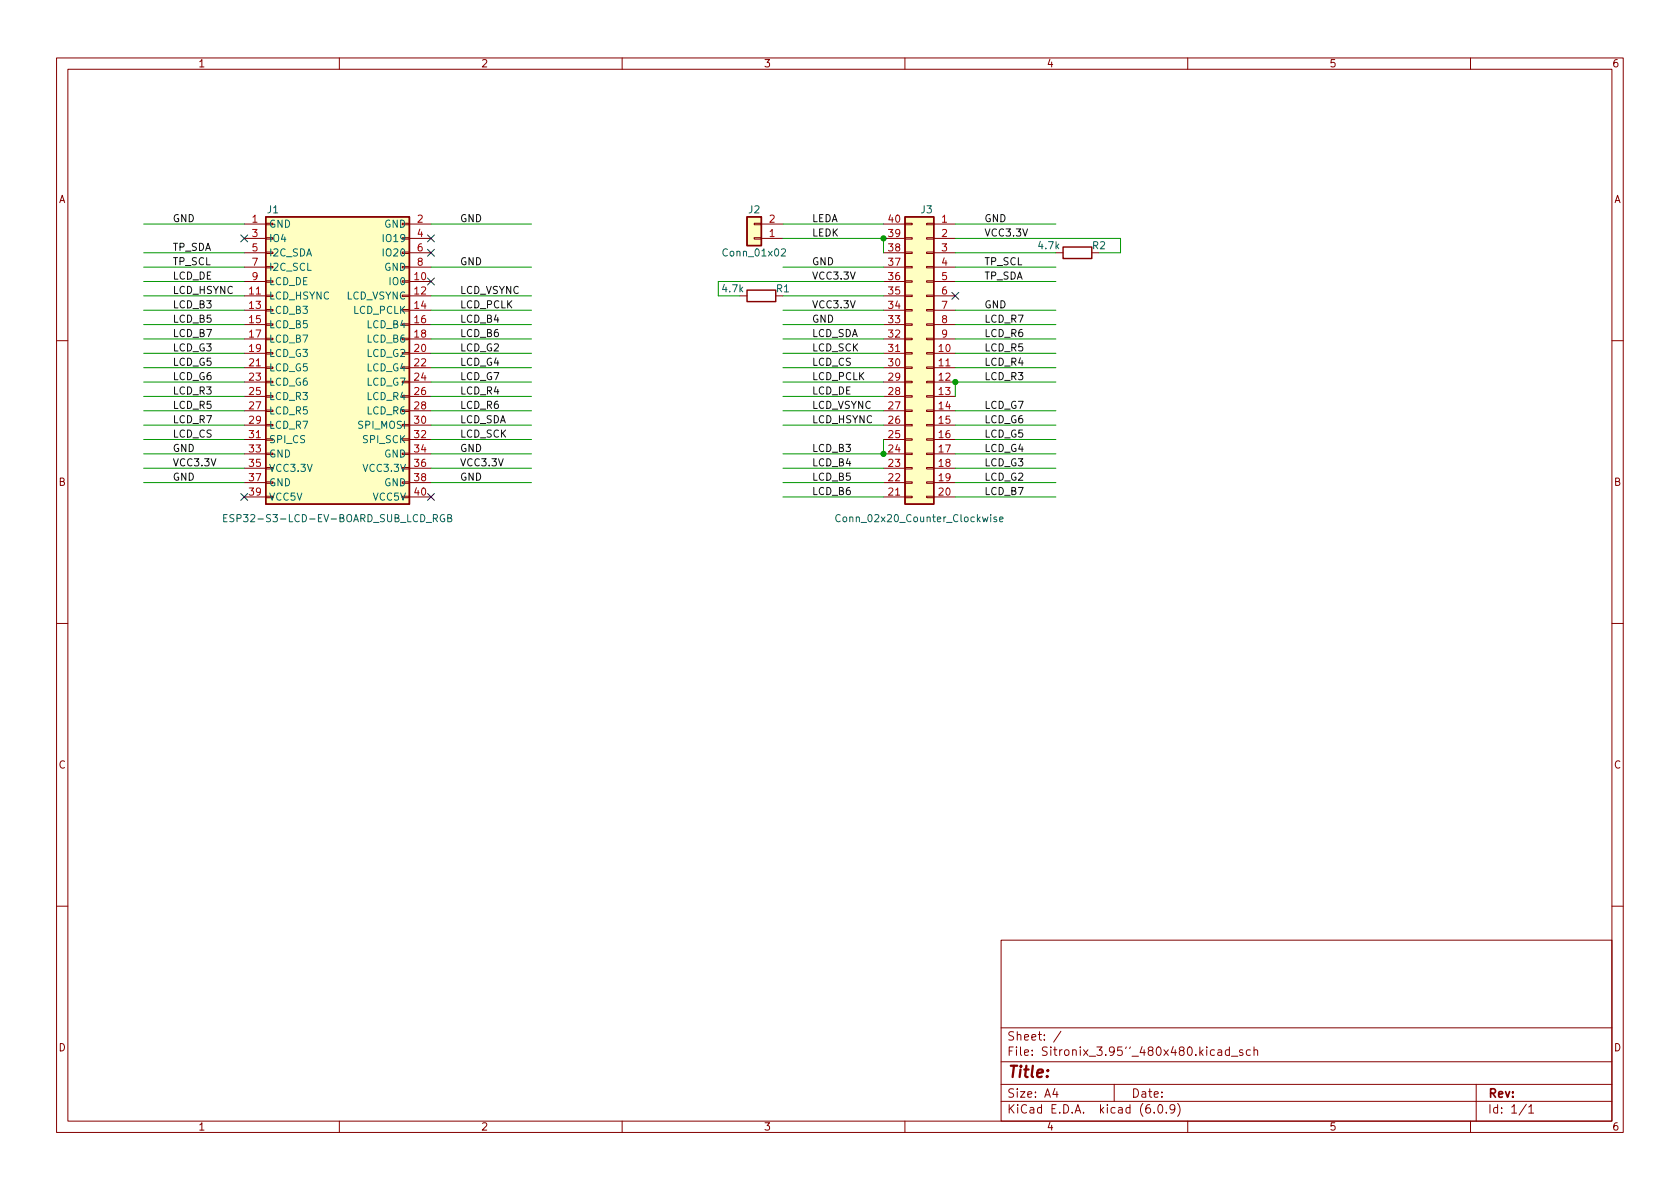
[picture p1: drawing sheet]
<svg xmlns="http://www.w3.org/2000/svg" width="297mm" height="210mm" viewBox="0 0 297 210" stroke-linecap="round" stroke-linejoin="round" font-family="sans-serif">
<g fill="none" stroke="#840000" stroke-width=".18">
<path d="M10 10.2h277v190.1h-277zM12 12.2h273v186.1h-273zM60 10.2v2M110 10.2v2M160 10.2v2M210 10.2v2M260 10.2v2M43.2 39.6h3.8M72.4 39.6h3.8M133.3 39.5h1.3v.2h-1.3zM134.6 39.6h3.8M156.2 39.6h3.8"/>
<path d="M160 39.5h1.3v.2h-1.3zM163.8 39.5h1.3v.2h-1.3zM165.1 39.6h3.8M43.2 44.7h3.8M43.2 49.8h3.8M43.2 52.3h3.8M43.2 54.9h3.8M43.2 57.4h3.8M43.2 59.9h3.8M43.2 42.2h3.8M43.2 47.2h3.8M47 59.8h1.3v.3h-1.3z"/>
<path d="M47 57.3h1.3v.2h-1.3zM47 54.7h1.3v.3h-1.3zM47 52.2h1.3v.2h-1.3zM47 49.7h1.3v.2h-1.3zM47 47.1h1.3v.3h-1.3zM47 44.6h1.3v.2h-1.3zM47 42h1.3v.3h-1.3zM71.1 59.8h1.3v.3h-1.3zM71.1 57.3h1.3v.2h-1.3zM71.1 54.7h1.3v.3h-1.3zM71.1 52.2h1.3v.2h-1.3zM72.4 44.7h3.8"/>
<path d="M72.4 49.8h3.8M72.4 52.3h3.8M72.4 54.9h3.8M72.4 57.4h3.8M72.4 59.9h3.8M72.4 42.2h3.8M72.4 47.2h3.8M130.8 52.3h1.3M133.3 42h1.3v.3h-1.3zM134.6 42.2h3.8M137.2 52.3h1.2M156.2 44.7h3.8"/>
<path d="M156.2 49.8h3.8M156.2 52.3h3.8M156.2 54.9h3.8M156.2 57.4h3.8M156.2 59.9h3.8M156.2 42.2h3.8M156.2 47.2h3.8M160 59.8h1.3v.3h-1.3zM160 57.3h1.3v.2h-1.3zM160 54.7h1.3v.3h-1.3zM160 52.2h1.3v.2h-1.3zM160 49.7h1.3v.2h-1.3z"/>
<path d="M160 47.1h1.3v.3h-1.3zM160 44.6h1.3v.2h-1.3zM160 42h1.3v.3h-1.3zM163.8 59.8h1.3v.3h-1.3zM163.8 57.3h1.3v.2h-1.3zM163.8 54.7h1.3v.3h-1.3zM163.8 52.2h1.3v.2h-1.3zM163.8 49.7h1.3v.2h-1.3zM163.8 47.1h1.3v.3h-1.3zM163.8 44.6h1.3v.2h-1.3zM163.8 42h1.3v.3h-1.3zM165.1 44.7h3.8"/>
<path d="M165.1 49.8h3.8M165.1 52.3h3.8M165.1 54.9h3.8M165.1 57.4h3.8M165.1 59.9h3.8M165.1 42.2h3.8M165.1 47.2h3.8M186.7 44.7h1.3M193 44.7h1.3M10 60.2h2M43.2 62.5h3.8M43.2 65h3.8"/>
<path d="M43.2 67.6h3.8M43.2 70.1h3.8M43.2 72.6h3.8M43.2 75.2h3.8M43.2 77.7h3.8M47 75.1h1.3v.2h-1.3zM47 72.5h1.3v.3h-1.3zM47 70h1.3v.2h-1.3zM47 67.4h1.3v.3h-1.3zM47 64.9h1.3v.2h-1.3zM47 62.4h1.3v.2h-1.3zM71.1 75.1h1.3v.2h-1.3z"/>
<path d="M71.1 72.5h1.3v.3h-1.3zM71.1 70h1.3v.2h-1.3zM71.1 67.4h1.3v.3h-1.3zM71.1 64.9h1.3v.2h-1.3zM71.1 62.4h1.3v.2h-1.3zM72.4 62.5h3.8M72.4 65h3.8M72.4 67.6h3.8M72.4 70.1h3.8M72.4 72.6h3.8M72.4 75.2h3.8M72.4 77.7h3.8"/>
<path d="M156.2 62.5h3.8M156.2 65h3.8M156.2 67.6h3.8M156.2 70.1h3.8M156.2 72.6h3.8M156.2 75.2h3.8M156.2 77.7h3.8M160 77.6h1.3v.2h-1.3zM160 75.1h1.3v.2h-1.3zM160 72.5h1.3v.3h-1.3zM160 70h1.3v.2h-1.3zM160 67.4h1.3v.3h-1.3z"/>
<path d="M160 64.9h1.3v.2h-1.3zM160 62.4h1.3v.2h-1.3zM163.8 77.6h1.3v.2h-1.3zM163.8 75.1h1.3v.2h-1.3zM163.8 72.5h1.3v.3h-1.3zM163.8 70h1.3v.2h-1.3zM163.8 67.4h1.3v.3h-1.3zM163.8 64.9h1.3v.2h-1.3zM163.8 62.4h1.3v.2h-1.3zM165.1 62.5h3.8M165.1 65h3.8M165.1 67.6h3.8"/>
<path d="M165.1 70.1h3.8M165.1 72.6h3.8M165.1 75.2h3.8M165.1 77.7h3.8M285 60.2h2M43.2 80.3h3.8M43.2 82.8h3.8M43.2 85.3h3.8M43.2 87.9h3.8M72.4 80.3h3.8M72.4 82.8h3.8M72.4 85.3h3.8"/>
<path d="M72.4 87.9h3.8M156.2 80.3h3.8M156.2 82.8h3.8M156.2 85.3h3.8M156.2 87.9h3.8M160 87.8h1.3v.2h-1.3zM160 85.2h1.3v.3h-1.3zM160 82.7h1.3v.2h-1.3zM160 80.1h1.3v.3h-1.3zM163.8 87.8h1.3v.2h-1.3zM163.8 85.2h1.3v.3h-1.3zM163.8 82.7h1.3v.2h-1.3z"/>
<path d="M163.8 80.1h1.3v.3h-1.3zM165.1 80.3h3.8M165.1 82.8h3.8M165.1 85.3h3.8M165.1 87.9h3.8M10 110.2h2M285 110.2h2M10 160.2h2M177 166.3h108v32h-108zM285 160.2h2M60 198.3v2M110 198.3v2"/>
<path d="M160 198.3v2M177 194.8h108M177 191.8h108M177 187.8h108M177 181.8h108M186.5 192.5l-.4 1h1M186.9 193v1M187.6 182.4l-1.3 1.9M197 191.8v3M204.1 196.7v.1M204.9 195.4l.2-.1a.81 .81 0 0 1 .6 .7 .81 .81 0 0 1-.3 .8h-.2a.81 .81 0 0 1-.6-.6 .81 .81 0 0 1 .3-.8zM206.2 196.7v.1"/>
<path d="M207.7 196l-.3 .3h-.3l-.2-.3 .1-.6 .4-.1 .2 .2a.99 .99 0 0 1-.3 1.3h-.3M208.2 195.1a1.72 1.72 0 0 1 0 2.3M210 198.3v2M215.4 185.7h.5l.1 .9M216 186l-.5 .1a.29 .29 0 0 0-.2 .2 .29 .29 0 0 0 .2 .3h.5M217.4 185.7l-.5-.1-.3 .3v.4l.2 .3h.6M217.4 185.1v1.5M217.7 186.8h1.2M219.7 185.7l-.3-.1-.3 .2 .1 .3 .5 .1v.4h-.6M221.1 185.7l-.5-.1-.2 .3v.4l.1 .3h.6M221.7 185.8l.2-.2 .4 .1 .1 .9M221.7 185.1v1.5"/>
<path d="M260 198.3v2M261 191.8v6.5M269.9 195.3l-1.3 1.9M270.3 195.8l.4-.5v1.5M270.3 196.8h.9"/>
</g>
<path d="M47 38.3h25.4v50.8h-25.4zM132.1 38.3h2.5v5.1h-2.5zM160 38.3h5.1v50.8h-5.1zM132.1 51.3h5.1v2h-5.1zM188 43.7h5v2h-5z" fill="none" stroke="#840000" stroke-width=".25"/>
<g fill="#ffffc2" stroke="#ffffc2" stroke-width=".18">
<path d="M47 38.3h25.4v50.8h-25.4z"/>
<path d="M160 38.3h5.1v50.8h-5.1z"/>
<path d="M132.1 38.3h2.5v5.1h-2.5z"/>
</g>
<path d="M138.2 44.1l.4-.1 .3 .4-.8 .9h.8M39.6 91.6h.4M40.2 91h-.6v1.3h.6M41.4 91.1l-.5-.1-.2 .1v.4l.5 .2 .2 .3-.3 .3-.5-.1M78.6 91.1a.59 .59 0 0 0-.8 .5 .59 .59 0 0 0 .8 .6v-.5h-.2M79.2 91.6l.5-.1 .1-.1v-.3l-.6-.1v1.3h.4l.2-.2 .1-.3-.3-.2M148.6 91.1a.6 .6 0 0 0-.9 .4 .6 .6 0 0 0 .6 .8l.3-.2M176.2 91.5l-.3-.1-.2 .2 .1 .2 .4 .1v.3h-.5M176.7 91.8l.6-.1v-.2l-.4-.1-.2 .2 .1 .6h.5" fill="none" stroke="#006464" stroke-width=".18"/>
<g fill="none" stroke="#009600" stroke-width=".18">
<path d="M25.4 39.6h17.8M76.2 39.6h17.8M138.4 39.6h17.8M168.9 39.6h17.8M25.4 57.4h17.8M25.4 54.9h17.8M25.4 59.9h17.8M25.4 52.3h17.8M25.4 47.2h17.8M25.4 44.7h17.8M25.4 49.8h17.8M76.2 57.4h17.8"/>
<path d="M76.2 54.9h17.8M76.2 59.9h17.8M76.2 52.3h17.8M76.2 47.2h17.8M138.4 57.4h17.8M138.4 54.9h17.8M138.4 59.9h17.8M138.4 52.3h17.8M138.4 47.2h17.8M138.4 42.2h17.8v2.5M156.2 49.8h-29.2v2.5h3.8M168.9 57.4h17.8"/>
<path d="M168.9 54.9h17.8M168.9 59.9h17.8M168.9 47.2h17.8M168.9 44.7h17.8M168.9 42.2h29.2v2.5h-3.8M168.9 49.8h17.8M25.4 77.7h17.8M25.4 75.2h17.8M25.4 62.5h17.8M25.4 65h17.8M25.4 70.1h17.8M25.4 67.6h17.8"/>
<path d="M25.4 72.6h17.8M76.2 77.7h17.8M76.2 75.2h17.8M76.2 62.5h17.8M76.2 65h17.8M76.2 70.1h17.8M76.2 67.6h17.8M76.2 72.6h17.8M138.4 75.2h17.8M138.4 62.5h17.8M138.4 65h17.8M138.4 70.1h17.8"/>
<path d="M138.4 67.6h17.8M138.4 72.6h17.8M156.2 77.7v2.6h-17.8M168.9 77.7h17.8M168.9 75.2h17.8M168.9 62.5h17.8M168.9 65h17.8M168.9 72.6h17.8M186.7 67.6h-17.8v2.5M25.4 82.8h17.8M25.4 85.3h17.8M25.4 80.3h17.8"/>
<path d="M76.2 82.8h17.8M76.2 85.3h17.8M76.2 80.3h17.8M138.4 82.8h17.8M138.4 85.3h17.8M138.4 87.9h17.8M168.9 82.8h17.8M168.9 85.3h17.8M168.9 80.3h17.8M168.9 87.9h17.8"/>
</g>
<g fill="none" stroke="#000084" stroke-width=".18">
<path d="M42.6 41.5l1.2 1.3M43.8 41.5l-1.2 1.3M75.6 49.2l1.2 1.2M75.6 41.5l1.2 1.3M75.6 44.1l1.2 1.2M76.8 49.2l-1.2 1.2M76.8 41.5l-1.2 1.3M76.8 44.1l-1.2 1.2M168.3 51.7l1.2 1.2M169.5 51.7l-1.2 1.2M42.6 87.3l1.2 1.2M43.8 87.3l-1.2 1.2"/>
<path d="M75.6 87.3l1.2 1.2M76.8 87.3l-1.2 1.2"/>
</g>
<g fill="#009600" stroke="#009600" stroke-width=".18">
<circle cx="156.2" cy="42.2" r=".46"/>
<circle cx="156.2" cy="80.3" r=".46"/>
<circle cx="168.9" cy="67.6" r=".46"/>
</g>
<text font-size="2.8" fill="#840000" x="178" y="190.6">Title:</text>
<g font-size="2.1" fill="#840000">
<text x="178" y="184">Sheet: /</text>
<text x="178" y="186.7">File: Sitronix_3.95''_480x480.kicad_sch</text>
<text x="178" y="196.9">KiCad E.D.A. kicad (6.0.9)</text>
<text x="178" y="194.1">Size: A4</text>
<text x="200" y="194.1">Date:</text>
<text x="263" y="194.1">Rev:</text>
<text x="263" y="196.9">Id: 1/1</text>
</g>
<g font-size="1.8" fill="#840000">
<text x="35" y="11.9">1</text>
<text x="85" y="11.9">2</text>
<text x="135" y="11.9">3</text>
<text x="185" y="11.9">4</text>
<text x="235" y="11.9">5</text>
<text x="285" y="11.9">6</text>
<text x="10.3" y="35.9">A</text>
<text x="285.3" y="35.9">A</text>
<text x="10.3" y="85.9">B</text>
<text x="285.3" y="85.9">B</text>
<text x="10.3" y="135.9">C</text>
<text x="285.3" y="135.9">C</text>
<text x="10.3" y="185.9">D</text>
<text x="285.3" y="185.9">D</text>
<text x="35" y="199.9">1</text>
<text x="85" y="199.9">2</text>
<text x="135" y="199.9">3</text>
<text x="185" y="199.9">4</text>
<text x="235" y="199.9">5</text>
<text x="285" y="199.9">6</text>
</g>
<g font-size="1.8" fill="#0f0f0f">
<text x="30.5" y="39.3">GND</text>
<text x="81.3" y="39.3">GND</text>
<text x="143.5" y="41.8">LEDK</text>
<text x="143.5" y="39.3">LEDA</text>
<text x="174" y="41.8">VCC3.3V</text>
<text x="174" y="39.3">GND</text>
<text x="30.5" y="44.3">TP_SDA</text>
<text x="30.5" y="46.9">TP_SCL</text>
<text x="81.3" y="46.9">GND</text>
<text x="143.5" y="46.9">GND</text>
<text x="174" y="46.9">TP_SCL</text>
<text x="30.5" y="49.4">LCD_DE</text>
<text x="30.5" y="52">LCD_HSYNC</text>
<text x="81.3" y="52">LCD_VSYNC</text>
<text x="143.5" y="49.4">VCC3.3V</text>
<text x="174" y="49.4">TP_SDA</text>
<text x="30.5" y="59.6">LCD_B7</text>
<text x="30.5" y="57">LCD_B5</text>
<text x="30.5" y="54.5">LCD_B3</text>
<text x="81.3" y="59.6">LCD_B6</text>
<text x="81.3" y="54.5">LCD_PCLK</text>
<text x="81.3" y="57">LCD_B4</text>
<text x="143.5" y="59.6">LCD_SDA</text>
<text x="143.5" y="57">GND</text>
<text x="143.5" y="54.5">VCC3.3V</text>
<text x="174" y="59.6">LCD_R6</text>
<text x="174" y="57">LCD_R7</text>
<text x="174" y="54.5">GND</text>
<text x="30.5" y="64.7">LCD_G5</text>
<text x="30.5" y="62.1">LCD_G3</text>
<text x="81.3" y="64.7">LCD_G4</text>
<text x="81.3" y="62.1">LCD_G2</text>
<text x="143.5" y="64.7">LCD_CS</text>
<text x="143.5" y="62.1">LCD_SCK</text>
<text x="174" y="64.7">LCD_R4</text>
<text x="174" y="62.1">LCD_R5</text>
<text x="30.5" y="67.2">LCD_G6</text>
<text x="30.5" y="69.7">LCD_R3</text>
<text x="81.3" y="69.7">LCD_R4</text>
<text x="81.3" y="67.2">LCD_G7</text>
<text x="143.5" y="67.2">LCD_PCLK</text>
<text x="143.5" y="69.7">LCD_DE</text>
<text x="174" y="67.2">LCD_R3</text>
<text x="30.5" y="74.8">LCD_R7</text>
<text x="30.5" y="72.3">LCD_R5</text>
<text x="30.5" y="77.4">LCD_CS</text>
<text x="81.3" y="74.8">LCD_SDA</text>
<text x="81.3" y="72.3">LCD_R6</text>
<text x="81.3" y="77.4">LCD_SCK</text>
<text x="143.5" y="72.3">LCD_VSYNC</text>
<text x="143.5" y="74.8">LCD_HSYNC</text>
<text x="174" y="74.8">LCD_G6</text>
<text x="174" y="72.3">LCD_G7</text>
<text x="174" y="77.4">LCD_G5</text>
<text x="30.5" y="82.4">VCC3.3V</text>
<text x="30.5" y="79.9">GND</text>
<text x="81.3" y="82.4">VCC3.3V</text>
<text x="81.3" y="79.9">GND</text>
<text x="143.5" y="82.4">LCD_B4</text>
<text x="143.5" y="79.9">LCD_B3</text>
<text x="174" y="82.4">LCD_G3</text>
<text x="174" y="79.9">LCD_G4</text>
<text x="30.5" y="85">GND</text>
<text x="81.3" y="85">GND</text>
<text x="143.5" y="85">LCD_B5</text>
<text x="143.5" y="87.5">LCD_B6</text>
<text x="174" y="85">LCD_G2</text>
<text x="174" y="87.5">LCD_B7</text>
</g>
<g font-size="1.8" fill="#a90000">
<text x="44.6" y="39.4">1</text>
<text x="44.6" y="41.9">3</text>
<text x="73.8" y="39.4">2</text>
<text x="73.8" y="41.9">4</text>
<text x="136" y="41.9">1</text>
<text x="136" y="39.4">2</text>
<text x="157.1" y="41.9">39</text>
<text x="157.1" y="39.4">40</text>
<text x="166.5" y="39.4">1</text>
<text x="166.5" y="41.9">2</text>
<text x="44.6" y="44.4">5</text>
<text x="44.6" y="47">7</text>
<text x="73.8" y="44.4">6</text>
<text x="73.8" y="47">8</text>
<text x="157.1" y="47">37</text>
<text x="157.1" y="44.4">38</text>
<text x="166.5" y="44.4">3</text>
<text x="166.5" y="47">4</text>
<text x="44.1" y="52.1">11</text>
<text x="44.6" y="49.5">9</text>
<text x="73.3" y="49.5">10</text>
<text x="73.3" y="52.1">12</text>
<text x="157.1" y="52.1">35</text>
<text x="157.1" y="49.5">36</text>
<text x="166.5" y="49.5">5</text>
<text x="166.5" y="52.1">6</text>
<text x="44.1" y="54.6">13</text>
<text x="44.1" y="57.1">15</text>
<text x="44.1" y="59.7">17</text>
<text x="73.3" y="54.6">14</text>
<text x="73.3" y="57.1">16</text>
<text x="73.3" y="59.7">18</text>
<text x="157.1" y="59.7">32</text>
<text x="157.1" y="57.1">33</text>
<text x="157.1" y="54.6">34</text>
<text x="166.5" y="54.6">7</text>
<text x="166.5" y="57.1">8</text>
<text x="166.5" y="59.7">9</text>
<text x="44.1" y="62.2">19</text>
<text x="44.1" y="64.8">21</text>
<text x="73.3" y="62.2">20</text>
<text x="73.3" y="64.8">22</text>
<text x="157.1" y="64.8">30</text>
<text x="157.1" y="62.2">31</text>
<text x="166" y="62.2">10</text>
<text x="166" y="64.8">11</text>
<text x="44.1" y="67.3">23</text>
<text x="44.1" y="69.8">25</text>
<text x="73.3" y="67.3">24</text>
<text x="73.3" y="69.8">26</text>
<text x="157.1" y="69.8">28</text>
<text x="157.1" y="67.3">29</text>
<text x="166" y="67.3">12</text>
<text x="166" y="69.8">13</text>
<text x="44.1" y="72.4">27</text>
<text x="44.1" y="74.9">29</text>
<text x="44.1" y="77.5">31</text>
<text x="73.3" y="72.4">28</text>
<text x="73.3" y="74.9">30</text>
<text x="73.3" y="77.5">32</text>
<text x="157.1" y="77.5">25</text>
<text x="157.1" y="74.9">26</text>
<text x="157.1" y="72.4">27</text>
<text x="166" y="72.4">14</text>
<text x="166" y="74.9">15</text>
<text x="166" y="77.5">16</text>
<text x="44.1" y="80">33</text>
<text x="44.1" y="82.5">35</text>
<text x="73.3" y="80">34</text>
<text x="73.3" y="82.5">36</text>
<text x="157.1" y="82.5">23</text>
<text x="157.1" y="80">24</text>
<text x="166" y="80">17</text>
<text x="166" y="82.5">18</text>
<text x="44.1" y="85.1">37</text>
<text x="44.1" y="87.6">39</text>
<text x="73.3" y="85.1">38</text>
<text x="73.3" y="87.6">40</text>
<text x="157.1" y="87.6">21</text>
<text x="157.1" y="85.1">22</text>
<text x="166" y="85.1">19</text>
<text x="166" y="87.6">20</text>
</g>
<g font-size="1.8" fill="#006464">
<text x="47.3" y="37.7">J1</text>
<text x="47.5" y="40.3">GND</text>
<text x="68" y="40.3">GND</text>
<text x="132.4" y="37.7">J2</text>
<text x="162.8" y="37.7">J3</text>
<text x="47.5" y="42.8">IO4</text>
<text x="47.5" y="45.3">I2C_SDA</text>
<text x="47.5" y="47.9">I2C_SCL</text>
<text x="68" y="47.9">GND</text>
<text x="68" y="42.8">IO19</text>
<text x="68" y="45.3">IO20</text>
<text x="128.1" y="45.3">Conn_01x02</text>
<text x="183.7" y="44.1">4.7k</text>
<text x="193.2" y="44.1">R2</text>
<text x="47.5" y="53">LCD_HSYNC</text>
<text x="47.5" y="50.4">LCD_DE</text>
<text x="61.2" y="53">LCD_VSYNC</text>
<text x="69" y="50.4">IO0</text>
<text x="127.8" y="51.7">4.7k</text>
<text x="137.3" y="51.7">R1</text>
<text x="47.5" y="55.5">LCD_B3</text>
<text x="47.5" y="58">LCD_B5</text>
<text x="62.4" y="55.5">LCD_PCLK</text>
<text x="65" y="58">LCD_B4</text>
<text x="47.5" y="60.6">LCD_B7</text>
<text x="47.5" y="63.1">LCD_G3</text>
<text x="47.5" y="65.7">LCD_G5</text>
<text x="64.9" y="63.1">LCD_G2</text>
<text x="64.9" y="65.7">LCD_G4</text>
<text x="65" y="60.6">LCD_B6</text>
<text x="47.5" y="68.2">LCD_G6</text>
<text x="47.5" y="70.7">LCD_R3</text>
<text x="64.9" y="68.2">LCD_G7</text>
<text x="65" y="70.7">LCD_R4</text>
<text x="47.5" y="73.3">LCD_R5</text>
<text x="47.5" y="75.8">LCD_R7</text>
<text x="63.5" y="75.8">SPI_MOSI</text>
<text x="65" y="73.3">LCD_R6</text>
<text x="47.5" y="78.4">SPI_CS</text>
<text x="47.5" y="80.9">GND</text>
<text x="47.5" y="83.4">VCC3.3V</text>
<text x="64.3" y="78.4">SPI_SCK</text>
<text x="64.5" y="83.4">VCC3.3V</text>
<text x="68" y="80.9">GND</text>
<text x="47.5" y="86">GND</text>
<text x="47.5" y="88.5">VCC5V</text>
<text x="66" y="88.5">VCC5V</text>
<text x="68" y="86">GND</text>
<text x="41.3" y="92.3">ESP32-S3-LCD-EV-BOARD_SUB_LCD_RGB</text>
<text x="148.7" y="92.3">Conn_02x20_Counter_Clockwise</text>
</g>
</svg>
